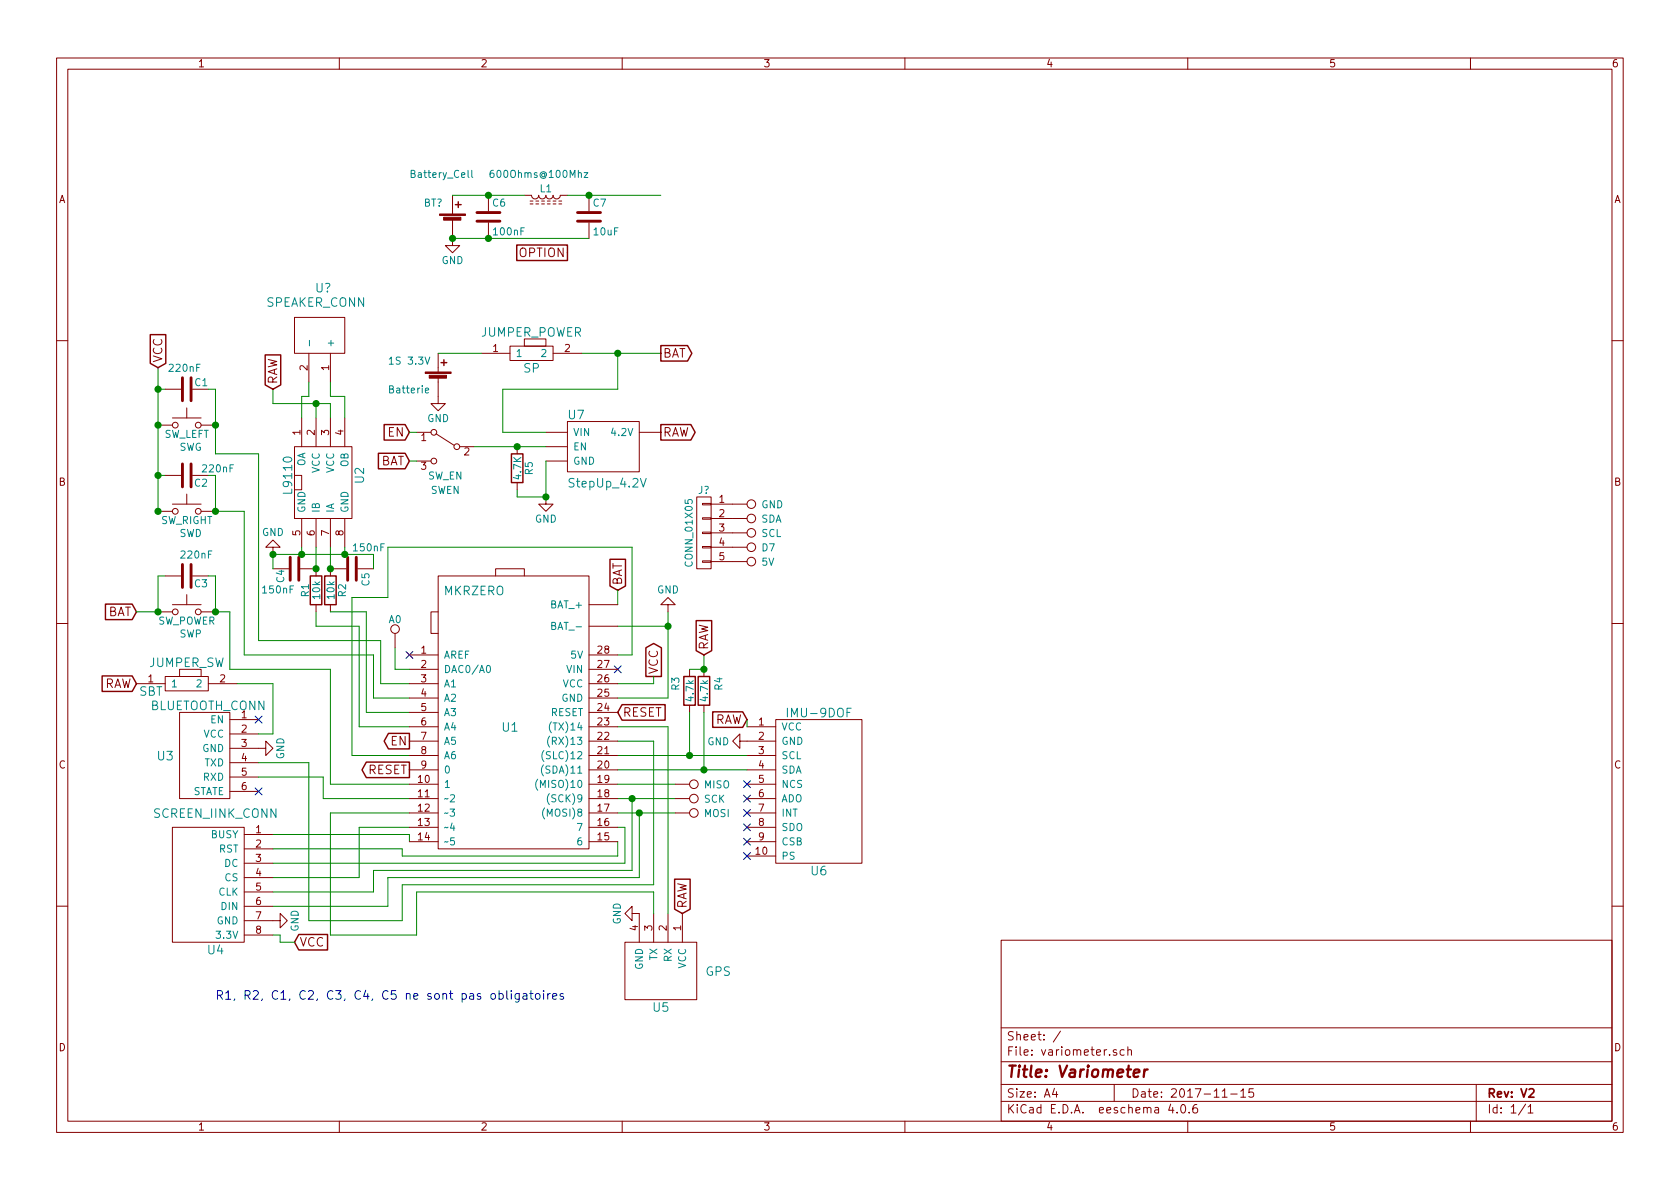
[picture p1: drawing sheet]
<svg xmlns="http://www.w3.org/2000/svg" width="297mm" height="210mm" viewBox="0 0 297 210" stroke-linecap="round" stroke-linejoin="round" font-family="sans-serif">
<g fill="none" stroke="#840000" stroke-width=".18">
<path d="M10 10.3h277v189.9h-277zM12 12.2h273v186.1h-273zM60 10.3v1.9M110 10.3v1.9M160 10.3v1.9M210 10.3v1.9M260 10.3v1.9M80 38.9v4.5h1.3l-1.3 1.3-1.3-1.3h1.3M80 34.5v3.3M86.4 34.5v2.8M86.4 39.4v2.8M92.7 34.5h1.3a.63 .63 0 0 0 .6 .7 .63 .63 0 0 0 .6-.7 .63 .63 0 0 0 .7 .7 .63 .63 0 0 0 .6-.7 .63 .63 0 0 0 .7 .7 .63 .63 0 0 0 .6-.7 .63 .63 0 0 0 .6 .7 .63 .63 0 0 0 .7-.7h1.2"/>
<path d="M93.7 35.6h.5M93.7 36.1h.5M94.7 35.6h.5M94.7 36.1h.5M95.8 35.6h.5M95.8 36.1h.5M96.8 35.6h.5M96.8 36.1h.5M97.8 35.6h.5M97.8 36.1h.5M98.8 35.6h.5M98.8 36.1h.5"/>
<path d="M104.1 34.5v2.8M104.1 39.4v2.8M52.1 56.1h8.9v6.4h-8.9zM92.7 59.9h3.8v1.3h-3.8zM10 60.2h2M27.9 75.2h2.6M29.2 68.8h2.8M30.5 73.9h5.1M33 72.1v1.8M35.6 75.2h2.5M52.1 79h10.1v12.7h-10.1zM53.3 73.9v5.1"/>
<path d="M54.6 62.5v5.1M55.9 73.9v5.1M58.4 62.5v5.1M58.4 73.9v5.1M61 73.9v5.1M73.7 76.4h2.5M77.1 76.7l3.2 2M77.5 66.8v4.6h1.2l-1.2 1.2-1.3-1.2h1.3M77.5 62.5v3.3M81.3 79h2.5M85.1 62.5h5.1M90.2 61.2h7.6v2.5h-7.6z"/>
<path d="M91.4 79v1.3M96.5 76.4h3.8M96.5 79h3.8M97.8 62.5h5.1M100.3 74.5h12.7v8.9h-12.7zM113 76.4h3.8M285 60.2h2M27.9 90.4h2.6M29.2 84.1h2.8M30.5 89.1h5.1M33 87.4v1.7M34 84.1h2.8"/>
<path d="M35.6 90.4h2.5M48.3 96.8h-1.3l1.3-1.3 1.2 1.3h-1.2v1.2M52.1 84.1h1.2v2.5h-1.2zM53.3 91.7v5.1M55.9 91.7v5.1M58.4 91.7v5.1M61 91.7v5.1M73.7 81.5h2.5M91.4 85.3v1.3M96.5 87.9v1.2h1.3l-1.3 1.3-1.3-1.3h1.3M96.5 81.5h3.8M123.2 87.9h2.5v12.7h-2.5z"/>
<path d="M124.2 99.2h1.5v.2h-1.5zM124.2 96.6h1.5v.3h-1.5zM124.2 94.1h1.5v.3h-1.5zM124.2 91.6h1.5v.2h-1.5zM124.2 89h1.5v.3h-1.5zM125.7 89.1h6.4M125.7 91.7h6.4M125.7 94.2h6.4M125.7 96.8h6.4M125.7 99.3h6.4M10 110.3h2M27.9 108.2h2.6"/>
<path d="M29.2 119.6h7.6v2.6h-7.6zM29.2 101.8h2.8M30.5 106.9h5.1M31.7 118.4h3.9v1.2h-3.9zM33 105.2v1.7M34 101.8h2.8M35.6 108.2h2.5M48.3 100.6h2.8M53.1 100.6h2.8v1.2M55.9 106.9v1.3M58.4 106.9v1.3M61.2 100.6h-2.8v1.2"/>
<path d="M63.2 100.6h2.8M69.8 112v2.5M72.4 115.8h5.1M72.4 118.4h5.1M77.5 101.8h26.6v48.3h-26.6zM77.5 108.2h-1.3v3.8h1.3M87.6 101.8v-1.2h5.1v1.2M104.1 106.9h5.1M104.1 115.8h5.1M104.1 118.4h5.1M104.1 110.7h5.1M118.1 106.9h1.3l-1.3-1.2-1.3 1.2h1.3v1.3"/>
<path d="M121.9 118.4v1.2M124.5 118.4v1.2M285 110.3h2M24.1 120.9h5.1M31.7 126h8.9v15.2h-8.9zM36.8 120.9h5.1M40.6 132.3h6.4v-1.2l1.3 1.2-1.3 1.3v-1.3M40.6 127.2h5.1M40.6 129.8h5.1M40.6 134.9h5.1M40.6 137.4h5.1M40.6 139.9h5.1"/>
<path d="M72.4 128.5h5.1M72.4 131.1h5.1M72.4 133.6h5.1M72.4 136.1h5.1M72.4 138.7h5.1M72.4 120.9h5.1M72.4 123.4h5.1M72.4 126h5.1M104.1 128.5h5.1M104.1 131.1h5.1M104.1 133.6h5.1M104.1 136.1h5.1"/>
<path d="M104.1 138.7h5.1M104.1 120.9h5.1M104.1 123.4h5.1M104.1 126h5.1M119.4 138.7h2.5M121.9 124.7v1.3M124.5 124.7v1.3M130.8 131.1v-1.3l-1.3 1.3 1.3 1.2v-1.2h6.4M132.1 128.5h5.1M132.1 133.6h5.1M132.1 136.1h5.1M132.1 138.7h5.1"/>
<path d="M137.2 127.2h15.2v25.4h-15.2zM30.5 146.3h12.7v20.3h-12.7zM43.2 147.6h5.1M43.2 150.1h5.1M43.2 152.6h5.1M43.2 155.2h5.1M43.2 157.7h5.1M72.4 141.2h5.1M72.4 143.8h5.1M72.4 146.3h5.1M72.4 148.8h5.1M104.1 141.2h5.1"/>
<path d="M104.1 143.8h5.1M104.1 146.3h5.1M104.1 148.8h5.1M119.4 141.2h2.5M119.4 143.8h2.5M132.1 141.2h5.1M132.1 143.8h5.1M132.1 146.3h5.1M132.1 148.8h5.1M132.1 151.4h5.1M10 160.2h2M43.2 162.8h6.3v-1.3l1.3 1.3-1.3 1.3v-1.3"/>
<path d="M43.2 160.3h5.1M43.2 165.3h5.1M110.5 166.6h12.7v10.2h-12.7zM111.8 161.5v-1.2l-1.3 1.2 1.3 1.3v-1.3h1.2v5.1M115.6 161.5v5.1M118.1 161.5v5.1M120.6 161.5v5.1M177 166.3h108v32h-108zM285 160.2h2M60 198.3v1.9M110 198.3v1.9M160 198.3v1.9"/>
<path d="M177 194.8h108M177 191.8h108M177 187.8h108M177 181.8h108M186.4 192.5l-.3 1h.9M186.8 193v1M187.5 182.3l-1.3 2M197 191.8v3M197.4 185.7a.37 .37 0 0 0-.6 .1l.1 .2 .5 .2 .1 .1-.2 .3-.5-.1M198.8 185.7l-.5-.1-.3 .3 .1 .6 .2 .1 .5-.1M199.4 185.7l.2-.1 .4 .1 .1 .9M199.4 185.1v1.5"/>
<path d="M207 195.2l-.4 1.1h1M207.3 195.8v1M208.1 196.7v.1M208.9 195.5l.2-.2a.81 .81 0 0 1 .6 .6 .81 .81 0 0 1-.3 .8l-.1 .1a.79 .79 0 0 1-.4-1.3zM210 198.3v1.9M210.3 196.7v.1M211.6 195.3a.59 .59 0 0 0-.7 .7l.1 .7 .2 .1 .5-.1 .1-.5-.2-.2-.4-.1-.3 .3M216.1 194h.9M217.6 193.5h1.1M219.4 193l.4-.5v1.5M219.4 194h.8M221.6 192.5h-.7l-.1 .7 .2-.1 .5 .1 .2 .2-.1 .5-.2 .1-.6-.1"/>
<path d="M260 198.3v1.9M261 191.8v6.5M269.7 195.2l-1.2 2M270.2 195.8l.4-.5v1.5M270.2 196.8h.8"/>
<circle cx="31" cy="75.2" r=".51"/>
<circle cx="35.1" cy="75.2" r=".51"/>
<circle cx="76.7" cy="76.4" r=".51"/>
<circle cx="80.8" cy="79" r=".51"/>
<circle cx="31" cy="90.4" r=".51"/>
<circle cx="35.1" cy="90.4" r=".51"/>
<circle cx="76.7" cy="81.5" r=".51"/>
<circle cx="132.8" cy="94.2" r=".76"/>
<circle cx="132.8" cy="99.3" r=".76"/>
<circle cx="132.8" cy="89.1" r=".76"/>
<circle cx="132.8" cy="91.7" r=".76"/>
<circle cx="132.8" cy="96.8" r=".76"/>
<circle cx="31" cy="108.2" r=".51"/>
<circle cx="35.1" cy="108.2" r=".51"/>
<circle cx="69.8" cy="111.2" r=".76"/>
<circle cx="122.7" cy="138.7" r=".76"/>
<circle cx="122.7" cy="141.2" r=".76"/>
<circle cx="122.7" cy="143.8" r=".76"/>
</g>
<path d="M200.5 189.8l.9-.2v-.4h-.8l-.2 1 .3 .2 .5-.1M202.4 189.1l-.2 1.3M202.9 189.1a.54 .54 0 0 0-.6 .4" fill="none" stroke="#840000" stroke-width=".41"/>
<g fill="none" stroke="#840000" stroke-width=".25">
<path d="M80.5 36.2h1M81 35.7v1M26.6 59.2h2.7v5.1l-1.4 .7-1.3-.7zM91.4 43.3h8.9v2.8h-8.9zM46.9 62.8h2.7v5.3l-1.3 .7-1.4-.7zM67.9 75.1h3.7l.8 1.3-.8 1.4h-3.7zM78 64.1h1M78.5 63.6v1M116.8 75.1h5.3l.8 1.3-.8 1.4h-5.3zM116.8 61.1h4.8l.7 1.4-.7 1.3h-4.8zM66.9 80.2h4.7l.8 1.3-.8 1.4h-4.7zM90.4 80.3h2.1v5h-2.1z"/>
<path d="M107.8 98.9h2.8v4.7l-1.4 .8-1.4-.8zM18.1 119.5h5.3l.7 1.4-.7 1.4h-5.3zM18.6 106.8h4.8l.7 1.4-.7 1.4h-4.8zM54.9 101.8h2v5.1h-2zM57.4 101.8h2v5.1h-2zM114.2 114.5l1.4-.7 1.3 .7v5.1h-2.7zM120.9 119.6h2v5.1h-2zM123.1 109.7h2.7v5.4l-1.3 .7-1.4-.7zM123.4 119.6h2.1v5.1h-2.1zM64.8 134.8h7.6v2.7h-7.6l-.8-1.4zM68.7 129.7h3.7v2.7h-3.7l-.8-1.3zM110 124.6h7.6v2.7h-7.6l-.8-1.3z"/>
<path d="M126 125.9h5.3l.8 1.3-.8 1.4h-5.3zM119.3 155.5h2.7v5.3l-1.4 .7-1.3-.7zM52.8 165.2h5.1v2.8h-5.1l-.7-1.4z"/>
</g>
<g fill="none" stroke="#840000" stroke-width=".51">
<path d="M84.3 39.1h4.1M84.3 37.6h4.1M102.1 39.1h4.1M102.1 37.6h4.1M32.3 66.8v4.1M33.8 66.8v4.1M32.3 82v4.1M32.3 99.8v4.1M33.8 82v4.1M33.8 99.8v4.1M51.3 98.5v4.1M52.8 98.5v4.1"/>
<path d="M61.5 98.5v4.1M63 98.5v4.1"/>
</g>
<g fill="none" stroke="#008484" stroke-width=".18">
<path d="M83.4 30.1v1.1l.2 .2M87.2 30.1a.47 .47 0 0 0-.6 .6l.1 .6 .4 .1 .2-.1 .1-.5-.2-.1-.3-.1-.3 .2M103.3 30.5h.6l-.6 .9h.6M54.7 60.2v1M75.2 69.1l.6-.2-.1-.2-.3-.1-.2 .2 .1 .6h.4M113.2 84.6l.5 1.5 .5-1.5M86.1 117.8l.2-.1a.67 .67 0 0 1 .4 .6 .67 .67 0 0 1-.4 .6l-.2-.1-.1-.3zM95.1 137.8a1.51 1.51 0 0 0 0 1.9M96.1 135.2a1.51 1.51 0 0 0 0 2M96.2 132.7a1.51 1.51 0 0 0 0 2M97.2 130.2a1.51 1.51 0 0 0 0 1.9M97.5 127.6a1.51 1.51 0 0 0 0 2"/>
<path d="M79.6 143.1h.8l-.5 .5 .4 .1v.5l-.2 .1-.5-.1M79.7 140.6l.4-.1 .2 .1 .1 .3-.8 .9h.8M79.9 145.5l-.2 1h.7M80.2 146v.9M80.3 148.2h-.6v.5l.1-.1 .5 .1v.6l-.2 .1-.4-.1M96.3 142.9a1.51 1.51 0 0 0 0 1.9"/>
</g>
<g fill="#840000" stroke="#840000" stroke-width=".18">
<path d="M77.7 37.8h4.6v.3h-4.6z"/>
<path d="M78.4 38.4h3.1v.5h-3.1z"/>
<path d="M75.2 65.8h4.6v.2h-4.6z"/>
<path d="M75.9 66.4h3v.5h-3z"/>
</g>
<g fill="none" stroke="#000084" stroke-width=".18">
<path d="M71.8 115.2l1.2 1.2M73 115.2l-1.2 1.2M108.6 117.7l1.2 1.3M109.8 117.7l-1.2 1.3M45.1 126.6l1.2 1.3M45.1 139.3l1.2 1.3M46.3 126.6l-1.2 1.3M46.3 139.3l-1.2 1.3M131.5 138.1l1.2 1.2M132.7 138.1l-1.2 1.2M131.5 140.6l1.2 1.2M131.5 143.1l1.2 1.3"/>
<path d="M131.5 145.7l1.2 1.2M131.5 148.2l1.2 1.2M131.5 150.8l1.2 1.2M132.7 140.6l-1.2 1.2M132.7 143.1l-1.2 1.3M132.7 145.7l-1.2 1.2M132.7 148.2l-1.2 1.2M132.7 150.8l-1.2 1.2"/>
</g>
<g fill="#008400" stroke="#008400" stroke-width=".25">
<circle cx="55.9" cy="71.4" r=".51"/>
<circle cx="53.3" cy="98" r=".51"/>
<circle cx="61" cy="98" r=".51"/>
<circle cx="27.9" cy="75.2" r=".51"/>
<circle cx="58.4" cy="100.6" r=".51"/>
<circle cx="55.9" cy="100.6" r=".51"/>
<circle cx="48.3" cy="98" r=".51"/>
<circle cx="38.1" cy="75.2" r=".51"/>
<circle cx="27.9" cy="84.1" r=".51"/>
<circle cx="104.1" cy="34.5" r=".51"/>
<circle cx="86.4" cy="42.2" r=".51"/>
<circle cx="86.4" cy="34.5" r=".51"/>
<circle cx="80" cy="42.2" r=".51"/>
<circle cx="27.9" cy="108.2" r=".51"/>
<circle cx="38.1" cy="90.4" r=".51"/>
<circle cx="27.9" cy="90.4" r=".51"/>
<circle cx="124.5" cy="118.4" r=".51"/>
<circle cx="91.4" cy="79" r=".51"/>
<circle cx="109.2" cy="62.5" r=".51"/>
<circle cx="27.9" cy="68.8" r=".51"/>
<circle cx="96.5" cy="87.9" r=".51"/>
<circle cx="38.1" cy="108.2" r=".51"/>
<circle cx="124.5" cy="136.1" r=".51"/>
<circle cx="121.9" cy="133.6" r=".51"/>
<circle cx="118.1" cy="110.7" r=".51"/>
<circle cx="111.8" cy="141.2" r=".51"/>
<circle cx="113" cy="143.8" r=".51"/>
</g>
<g fill="none" stroke="#008400" stroke-width=".18">
<path d="M80 34.5h12.7M100.3 34.5h16.5M80 42.2h24.1M27.9 65v25.4M27.9 68.8h1.3M36.8 68.8h1.3v11.5h7.6v33h21.6v7.6h5.1M48.3 68.8v2.6h10.1v2.5M54.6 67.6v2.5h-1.3v3.8M55.9 71.4v2.5M58.4 67.6v2.5h2.6v3.8M72.4 76.4h1.3M77.5 62.5h7.6"/>
<path d="M83.8 79h12.7M102.9 62.5h13.9M109.2 62.5v6.3h-20.3v7.6h7.6M27.9 84.1h1.3M38.1 84.1v6.3h5.1v25.4h22.8v7.6h6.4M53.3 96.8v1.2M55.9 96.8v3.8M58.4 96.8v3.8M61 96.8v1.2M72.4 81.5h1.3M96.5 81.5v6.4h-5.1v-1.3M29.2 101.8h-1.3v6.4h-3.8"/>
<path d="M36.8 101.8h1.3v6.4h2.5v10.2h17.8v20.3h14M48.3 100.6v-2.6h17.7v2.6M55.9 108.2v2.5h7.6v17.8h8.9M58.4 108.2h6.4v17.8h7.6M69.8 114.5v3.9h2.6M109.2 104.4v2.5M109.2 115.8h2.6v-19h-43.2v8.9h-6.4v27.9h10.2M109.2 110.7h8.9M115.6 119.6v1.3h-6.4M118.1 108.2v15.2h-8.9M124.5 115.8v2.6h-2.6M41.9 120.9h6.4v8.9h-2.6"/>
<path d="M45.7 137.4h11.4v3.8h15.3M109.2 131.1h6.4v25.4h-44.5v6.3h-16.5v-27.9h-8.9M109.2 133.6h22.9M109.2 136.1h22.9M109.2 128.5h8.9v33M109.2 138.7h10.2M121.9 126v7.6M124.5 126v10.1M132.1 127.2v1.3M48.3 147.6h24.1v1.2M72.4 143.8h-14v21.5h15.3v-7.6h41.9v3.8M72.4 146.3h-8.9v8.9h-15.2"/>
<path d="M109.2 146.3h1.3v6.3h-62.2M109.2 148.8v2.6h-38.1v-1.3h-22.8M109.2 141.2h10.2M109.2 143.8h10.2M111.8 141.2v12.7h-45.8v3.8h-17.7M113 143.8v11.4h-44.4v5.1h-20.3M48.3 165.3h1.2v1.3h2.6"/>
</g>
<g fill="none" stroke="#0000c2" stroke-width=".18">
<path d="M88.2 175.8a.48 .48 0 0 1 .7 0v.7a.48 .48 0 0 1-.7 .1M88.2 175.2v1.5M89.6 175.2v1.3l.2 .2M90.4 175.2v.1M90.4 175.7v1M91.8 175.7v1.2l-.3 .3-.4-.1M91.8 175.8a.48 .48 0 0 0-.7 0v.7a.48 .48 0 0 0 .7 .1M92.5 175.8h.6l.1 .9M93.2 176l-.5 .1a.3 .3 0 0 0-.3 .3 .3 .3 0 0 0 .3 .3l.5-.1M93.7 175.7h.6M93.9 175.2v1.3l.4 .2M94.7 175.8l.3-.1 .4 .1 .1 .6-.2 .2-.3 .1-.3-.2z"/>
<path d="M96.1 175.2v.1M96.1 175.7v1M96.9 175.7v1M97.3 175.7l-.3 .1-.1 .2M97.7 176.2l.8-.2-.1-.2-.5-.1-.2 .2 .1 .7h.6M99.6 175.8l-.4-.1-.2 .2 .1 .2 .5 .2v.3h-.6"/>
</g>
<text font-size="2.8" fill="#840000" x="178" y="190.5">Title: Variometer</text>
<g font-size="2.1" fill="#840000">
<text x="91.8" y="45.5">OPTION</text>
<text x="28.7" y="64.1" transform="rotate(-90 28.7 64.1)">VCC</text>
<text x="117.2" y="63.2">BAT</text>
<text x="49" y="67.9" transform="rotate(-90 49 67.9)">RAW</text>
<text x="68.5" y="77.2">EN</text>
<text x="117.2" y="77.2">RAW</text>
<text x="67.1" y="82.3">BAT</text>
<text x="110" y="103.5" transform="rotate(-90 110 103.5)">BAT</text>
<text x="18.8" y="109">BAT</text>
<text x="116.3" y="119.2" transform="rotate(-90 116.3 119.2)">VCC</text>
<text x="125.2" y="114.9" transform="rotate(-90 125.2 114.9)">RAW</text>
<text x="18.1" y="121.7">RAW</text>
<text x="69" y="131.8">EN</text>
<text x="110.1" y="126.7">RESET</text>
<text x="126.1" y="128">RAW</text>
<text x="64.9" y="136.9">RESET</text>
<text x="121.4" y="160.6" transform="rotate(-90 121.4 160.6)">RAW</text>
<text x="53" y="167.4">VCC</text>
<text x="178" y="184">Sheet: /</text>
<text x="178" y="186.7">File: variometer.sch</text>
<text x="178" y="196.9">KiCad E.D.A. eeschema 4.0.6</text>
<text x="178" y="194.1">Size: A4</text>
<text x="200" y="194.1">Date: 2017-11-15</text>
<text x="263" y="194.1">Rev: V2</text>
<text x="263" y="196.9">Id: 1/1</text>
</g>
<g font-size="2.1" fill="#008484">
<text x="55.8" y="51.7">U?</text>
<text x="47" y="54.2">SPEAKER_CONN</text>
<text x="85" y="59.5">JUMPER_POWER</text>
<text x="92.6" y="65.9">SP</text>
<text x="100.5" y="74.1">U7</text>
<text x="51.7" y="87.1" transform="rotate(-90 51.7 87.1)">L9110</text>
<text x="64.4" y="85.4" transform="rotate(-90 64.4 85.4)">U2</text>
<text x="100.9" y="86.2">StepUp_4.2V</text>
<text x="78.5" y="105.3">MKRZERO</text>
<text x="26.3" y="118">JUMPER_SW</text>
<text x="24.6" y="123">SBT</text>
<text x="26.5" y="125.6">BLUETOOTH_CONN</text>
<text x="88.8" y="129.4">U1</text>
<text x="139.6" y="126.8">IMU-9DOF</text>
<text x="27.9" y="134.5">U3</text>
<text x="27.3" y="144.6">SCREEN_IINK_CONN</text>
<text x="143.4" y="154.8">U6</text>
<text x="36.8" y="168.8">U4</text>
<text x="124.7" y="172.6">GPS</text>
<text x="115.5" y="178.9">U5</text>
</g>
<text font-size="2.1" fill="#0000c2" x="38.1" y="176.8">R1, R2, C1, C2, C3, C4, C5 ne sont pas obligatoires</text>
<g font-size="1.8" fill="#840000">
<text x="35" y="11.9">1</text>
<text x="85" y="11.9">2</text>
<text x="135" y="11.9">3</text>
<text x="185" y="11.9">4</text>
<text x="235" y="11.9">5</text>
<text x="285" y="11.9">6</text>
<text x="10.4" y="35.9">A</text>
<text x="285.4" y="35.9">A</text>
<text x="54.4" y="65.5" transform="rotate(-90 54.4 65.5)">2</text>
<text x="58.2" y="65.5" transform="rotate(-90 58.2 65.5)">1</text>
<text x="87.1" y="62.2">1</text>
<text x="99.8" y="62.2">2</text>
<text x="53.1" y="76.9" transform="rotate(-90 53.1 76.9)">1</text>
<text x="55.6" y="76.9" transform="rotate(-90 55.6 76.9)">2</text>
<text x="58.2" y="76.9" transform="rotate(-90 58.2 76.9)">3</text>
<text x="60.7" y="76.9" transform="rotate(-90 60.7 76.9)">4</text>
<text x="74.4" y="78">1</text>
<text x="74.4" y="83.1">3</text>
<text x="82.1" y="80.5">2</text>
<text x="10.4" y="85.9">B</text>
<text x="127.2" y="88.9">1</text>
<text x="285.4" y="85.9">B</text>
<text x="53.1" y="94.7" transform="rotate(-90 53.1 94.7)">5</text>
<text x="55.6" y="94.7" transform="rotate(-90 55.6 94.7)">6</text>
<text x="58.2" y="94.7" transform="rotate(-90 58.2 94.7)">7</text>
<text x="60.7" y="94.7" transform="rotate(-90 60.7 94.7)">8</text>
<text x="127.2" y="91.4">2</text>
<text x="127.2" y="94">3</text>
<text x="127.2" y="96.5">4</text>
<text x="127.2" y="99.1">5</text>
<text x="74.4" y="115.6">1</text>
<text x="74.4" y="118.1">2</text>
<text x="105.7" y="118.1">27</text>
<text x="105.7" y="115.6">28</text>
<text x="26.2" y="120.6">1</text>
<text x="38.9" y="120.6">2</text>
<text x="74.4" y="120.6">3</text>
<text x="74.4" y="123.2">4</text>
<text x="74.4" y="125.7">5</text>
<text x="105.7" y="125.7">24</text>
<text x="105.7" y="123.2">25</text>
<text x="105.7" y="120.6">26</text>
<text x="42.7" y="127">1</text>
<text x="42.7" y="129.5">2</text>
<text x="74.4" y="128.3">6</text>
<text x="74.4" y="130.8">7</text>
<text x="105.7" y="130.8">22</text>
<text x="105.7" y="128.3">23</text>
<text x="134.1" y="128.3">1</text>
<text x="134.1" y="130.8">2</text>
<text x="10.4" y="135.9">C</text>
<text x="42.7" y="132.1">3</text>
<text x="42.7" y="134.6">4</text>
<text x="42.7" y="137.2">5</text>
<text x="74.4" y="133.3">8</text>
<text x="74.4" y="135.9">9</text>
<text x="105.7" y="135.9">20</text>
<text x="105.7" y="133.3">21</text>
<text x="134.1" y="133.3">3</text>
<text x="134.1" y="135.9">4</text>
<text x="285.4" y="135.9">C</text>
<text x="42.7" y="139.7">6</text>
<text x="74" y="138.4">10</text>
<text x="74" y="141">11</text>
<text x="74" y="143.5">12</text>
<text x="105.7" y="143.5">17</text>
<text x="105.7" y="141">18</text>
<text x="105.7" y="138.4">19</text>
<text x="134.1" y="138.4">5</text>
<text x="134.1" y="141">6</text>
<text x="134.1" y="143.5">7</text>
<text x="45.2" y="147.3">1</text>
<text x="45.2" y="149.9">2</text>
<text x="74" y="146">13</text>
<text x="74" y="148.6">14</text>
<text x="105.7" y="148.6">15</text>
<text x="105.7" y="146">16</text>
<text x="134.1" y="146">8</text>
<text x="134.1" y="148.6">9</text>
<text x="45.2" y="152.4">3</text>
<text x="45.2" y="154.9">4</text>
<text x="133.7" y="151.1">10</text>
<text x="45.2" y="157.5">5</text>
<text x="45.2" y="160">6</text>
<text x="45.2" y="162.6">7</text>
<text x="45.2" y="165.1">8</text>
<text x="112.8" y="164.6" transform="rotate(-90 112.8 164.6)">4</text>
<text x="115.3" y="164.6" transform="rotate(-90 115.3 164.6)">3</text>
<text x="117.9" y="164.6" transform="rotate(-90 117.9 164.6)">2</text>
<text x="120.4" y="164.6" transform="rotate(-90 120.4 164.6)">1</text>
<text x="10.4" y="185.9">D</text>
<text x="285.4" y="185.9">D</text>
<text x="35" y="199.9">1</text>
<text x="85" y="199.9">2</text>
<text x="135" y="199.9">3</text>
<text x="185" y="199.9">4</text>
<text x="235" y="199.9">5</text>
<text x="285" y="199.9">6</text>
</g>
<g font-size="1.8" fill="#008484">
<text x="72.9" y="31.4">Battery_Cell</text>
<text x="87.2" y="31.4">600Ohms@100Mhz</text>
<text x="95.5" y="34">L1</text>
<text x="74.9" y="36.5">BT?</text>
<text x="87.1" y="36.5">C6</text>
<text x="87.4" y="41.6">100nF</text>
<text x="104.9" y="36.5">C7</text>
<text x="105.1" y="41.6">10uF</text>
<text x="78.1" y="46.7">GND</text>
<text x="30.1" y="65.7">220nF</text>
<text x="59.1" y="61.5" transform="rotate(-90 59.1 61.5)">+</text>
<text x="69.2" y="64.5">1S 3.3V</text>
<text x="91.2" y="63.1">1</text>
<text x="95.8" y="63.1">2</text>
<text x="34.5" y="68.3">C1</text>
<text x="69" y="69.5">Batterie</text>
<text x="28.9" y="77.4">SW_LEFT</text>
<text x="75.5" y="74.6">GND</text>
<text x="101.3" y="77.1">VIN</text>
<text x="108.4" y="77.1">4.2V</text>
<text x="31.6" y="79.7">SWG</text>
<text x="54" y="82.6" transform="rotate(-90 54 82.6)">OA</text>
<text x="56.5" y="83.7" transform="rotate(-90 56.5 83.7)">VCC</text>
<text x="59.1" y="83.7" transform="rotate(-90 59.1 83.7)">VCC</text>
<text x="61.6" y="82.6" transform="rotate(-90 61.6 82.6)">OB</text>
<text x="94.2" y="83.9" transform="rotate(-90 94.2 83.9)">R5</text>
<text x="101.3" y="82.2">GND</text>
<text x="101.3" y="79.6">EN</text>
<text x="34.4" y="86">C2</text>
<text x="75.6" y="84.8">SW_EN</text>
<text x="76.1" y="87.3">SWEN</text>
<text x="92.2" y="84.7" transform="rotate(-90 92.2 84.7)">4.7K</text>
<text x="123.4" y="87.3">J?</text>
<text x="134.6" y="89.9">GND</text>
<text x="28.3" y="92.7">SW_RIGHT</text>
<text x="31.6" y="94.9">SWD</text>
<text x="46.3" y="94.8">GND</text>
<text x="54" y="90.7" transform="rotate(-90 54 90.7)">GND</text>
<text x="56.5" y="90.7" transform="rotate(-90 56.5 90.7)">IB</text>
<text x="59.1" y="90.7" transform="rotate(-90 59.1 90.7)">IA</text>
<text x="61.6" y="90.7" transform="rotate(-90 61.6 90.7)">GND</text>
<text x="94.6" y="92.4">GND</text>
<text x="134.5" y="92.4">SDA</text>
<text x="134.6" y="94.9">SCL</text>
<text x="32.2" y="98.7">220nF</text>
<text x="62.6" y="97.5">150nF</text>
<text x="122.5" y="99.9" transform="rotate(-90 122.5 99.9)">CONN_01X05</text>
<text x="134.7" y="100">5V</text>
<text x="134.7" y="97.5">D7</text>
<text x="34.4" y="103.8">C3</text>
<text x="46.6" y="104.9">150nF</text>
<text x="50.2" y="103" transform="rotate(-90 50.2 103)">C4</text>
<text x="54.6" y="105.5" transform="rotate(-90 54.6 105.5)">R1</text>
<text x="56.6" y="105.9" transform="rotate(-90 56.6 105.9)">10k</text>
<text x="59.1" y="105.9" transform="rotate(-90 59.1 105.9)">10k</text>
<text x="61.2" y="105.5" transform="rotate(-90 61.2 105.5)">R2</text>
<text x="65.3" y="103.6" transform="rotate(-90 65.3 103.6)">C5</text>
<text x="97.5" y="107.6">BAT_+</text>
<text x="116.2" y="104.9">GND</text>
<text x="27.8" y="110.4">SW_POWER</text>
<text x="31.7" y="112.7">SWP</text>
<text x="68.7" y="110.2">A0</text>
<text x="97.9" y="111.4">BAT_-</text>
<text x="78.5" y="116.5">AREF</text>
<text x="78.5" y="119">DAC0/A0</text>
<text x="100.2" y="119">VIN</text>
<text x="101" y="116.5">5V</text>
<text x="30.2" y="121.5">1</text>
<text x="34.8" y="121.5">2</text>
<text x="78.5" y="121.5">A1</text>
<text x="78.5" y="124.1">A2</text>
<text x="99.2" y="124.1">GND</text>
<text x="99.4" y="121.5">VCC</text>
<text x="120.1" y="122" transform="rotate(-90 120.1 122)">R3</text>
<text x="122.6" y="123.9" transform="rotate(-90 122.6 123.9)">4.7k</text>
<text x="125.2" y="123.9" transform="rotate(-90 125.2 123.9)">4.7k</text>
<text x="127.7" y="122" transform="rotate(-90 127.7 122)">R4</text>
<text x="35.9" y="130.4">VCC</text>
<text x="37.2" y="127.9">EN</text>
<text x="78.5" y="126.6">A3</text>
<text x="78.5" y="129.2">A4</text>
<text x="78.5" y="131.7">A5</text>
<text x="97.2" y="126.6">RESET</text>
<text x="97.5" y="131.7">(RX)13</text>
<text x="97.7" y="129.2">(TX)14</text>
<text x="125" y="131.8">GND</text>
<text x="138.2" y="129.2">VCC</text>
<text x="138.2" y="131.7">GND</text>
<text x="35.7" y="133">GND</text>
<text x="36.1" y="135.5">TXD</text>
<text x="50.2" y="134.3" transform="rotate(-90 50.2 134.3)">GND</text>
<text x="78.5" y="134.2">A6</text>
<text x="78.5" y="136.8">0</text>
<text x="96.2" y="136.8">(SDA)11</text>
<text x="96.4" y="134.2">(SLC)12</text>
<text x="138.2" y="134.2">SCL</text>
<text x="138.2" y="136.8">SDA</text>
<text x="33.8" y="140.6">STATE</text>
<text x="35.9" y="138">RXD</text>
<text x="78.5" y="139.3">1</text>
<text x="78.5" y="141.9">2</text>
<text x="95.5" y="139.3">(MISO)10</text>
<text x="97.2" y="141.9">(SCK)9</text>
<text x="124.5" y="139.4">MISO</text>
<text x="124.5" y="141.9">SCK</text>
<text x="138.2" y="139.3">NCS</text>
<text x="138.2" y="141.9">ADO</text>
<text x="37.3" y="148.2">BUSY</text>
<text x="78.5" y="144.4">3</text>
<text x="78.5" y="146.9">4</text>
<text x="78.5" y="149.5">5</text>
<text x="96.4" y="144.4">(MOSI)8</text>
<text x="102.1" y="149.5">6</text>
<text x="102.1" y="146.9">7</text>
<text x="124.5" y="144.5">MOSI</text>
<text x="138.2" y="144.4">INT</text>
<text x="138.2" y="146.9">SDO</text>
<text x="138.2" y="149.5">CSB</text>
<text x="38.6" y="150.7">RST</text>
<text x="39.6" y="153.3">DC</text>
<text x="39.7" y="155.8">CS</text>
<text x="138.2" y="152">PS</text>
<text x="38.5" y="158.4">CLK</text>
<text x="39.1" y="160.9">DIN</text>
<text x="38.2" y="163.4">GND</text>
<text x="38.5" y="166">3.3V</text>
<text x="52.8" y="164.8" transform="rotate(-90 52.8 164.8)">GND</text>
<text x="109.8" y="163.5" transform="rotate(-90 109.8 163.5)">GND</text>
<text x="113.7" y="171.6" transform="rotate(-90 113.7 171.6)">GND</text>
<text x="116.2" y="169.9" transform="rotate(-90 116.2 169.9)">TX</text>
<text x="118.7" y="170.1" transform="rotate(-90 118.7 170.1)">RX</text>
<text x="121.3" y="171.4" transform="rotate(-90 121.3 171.4)">VCC</text>
</g>
<text font-size="1.8" fill="#008400" x="36" y="83.5">220nF</text>
</svg>
